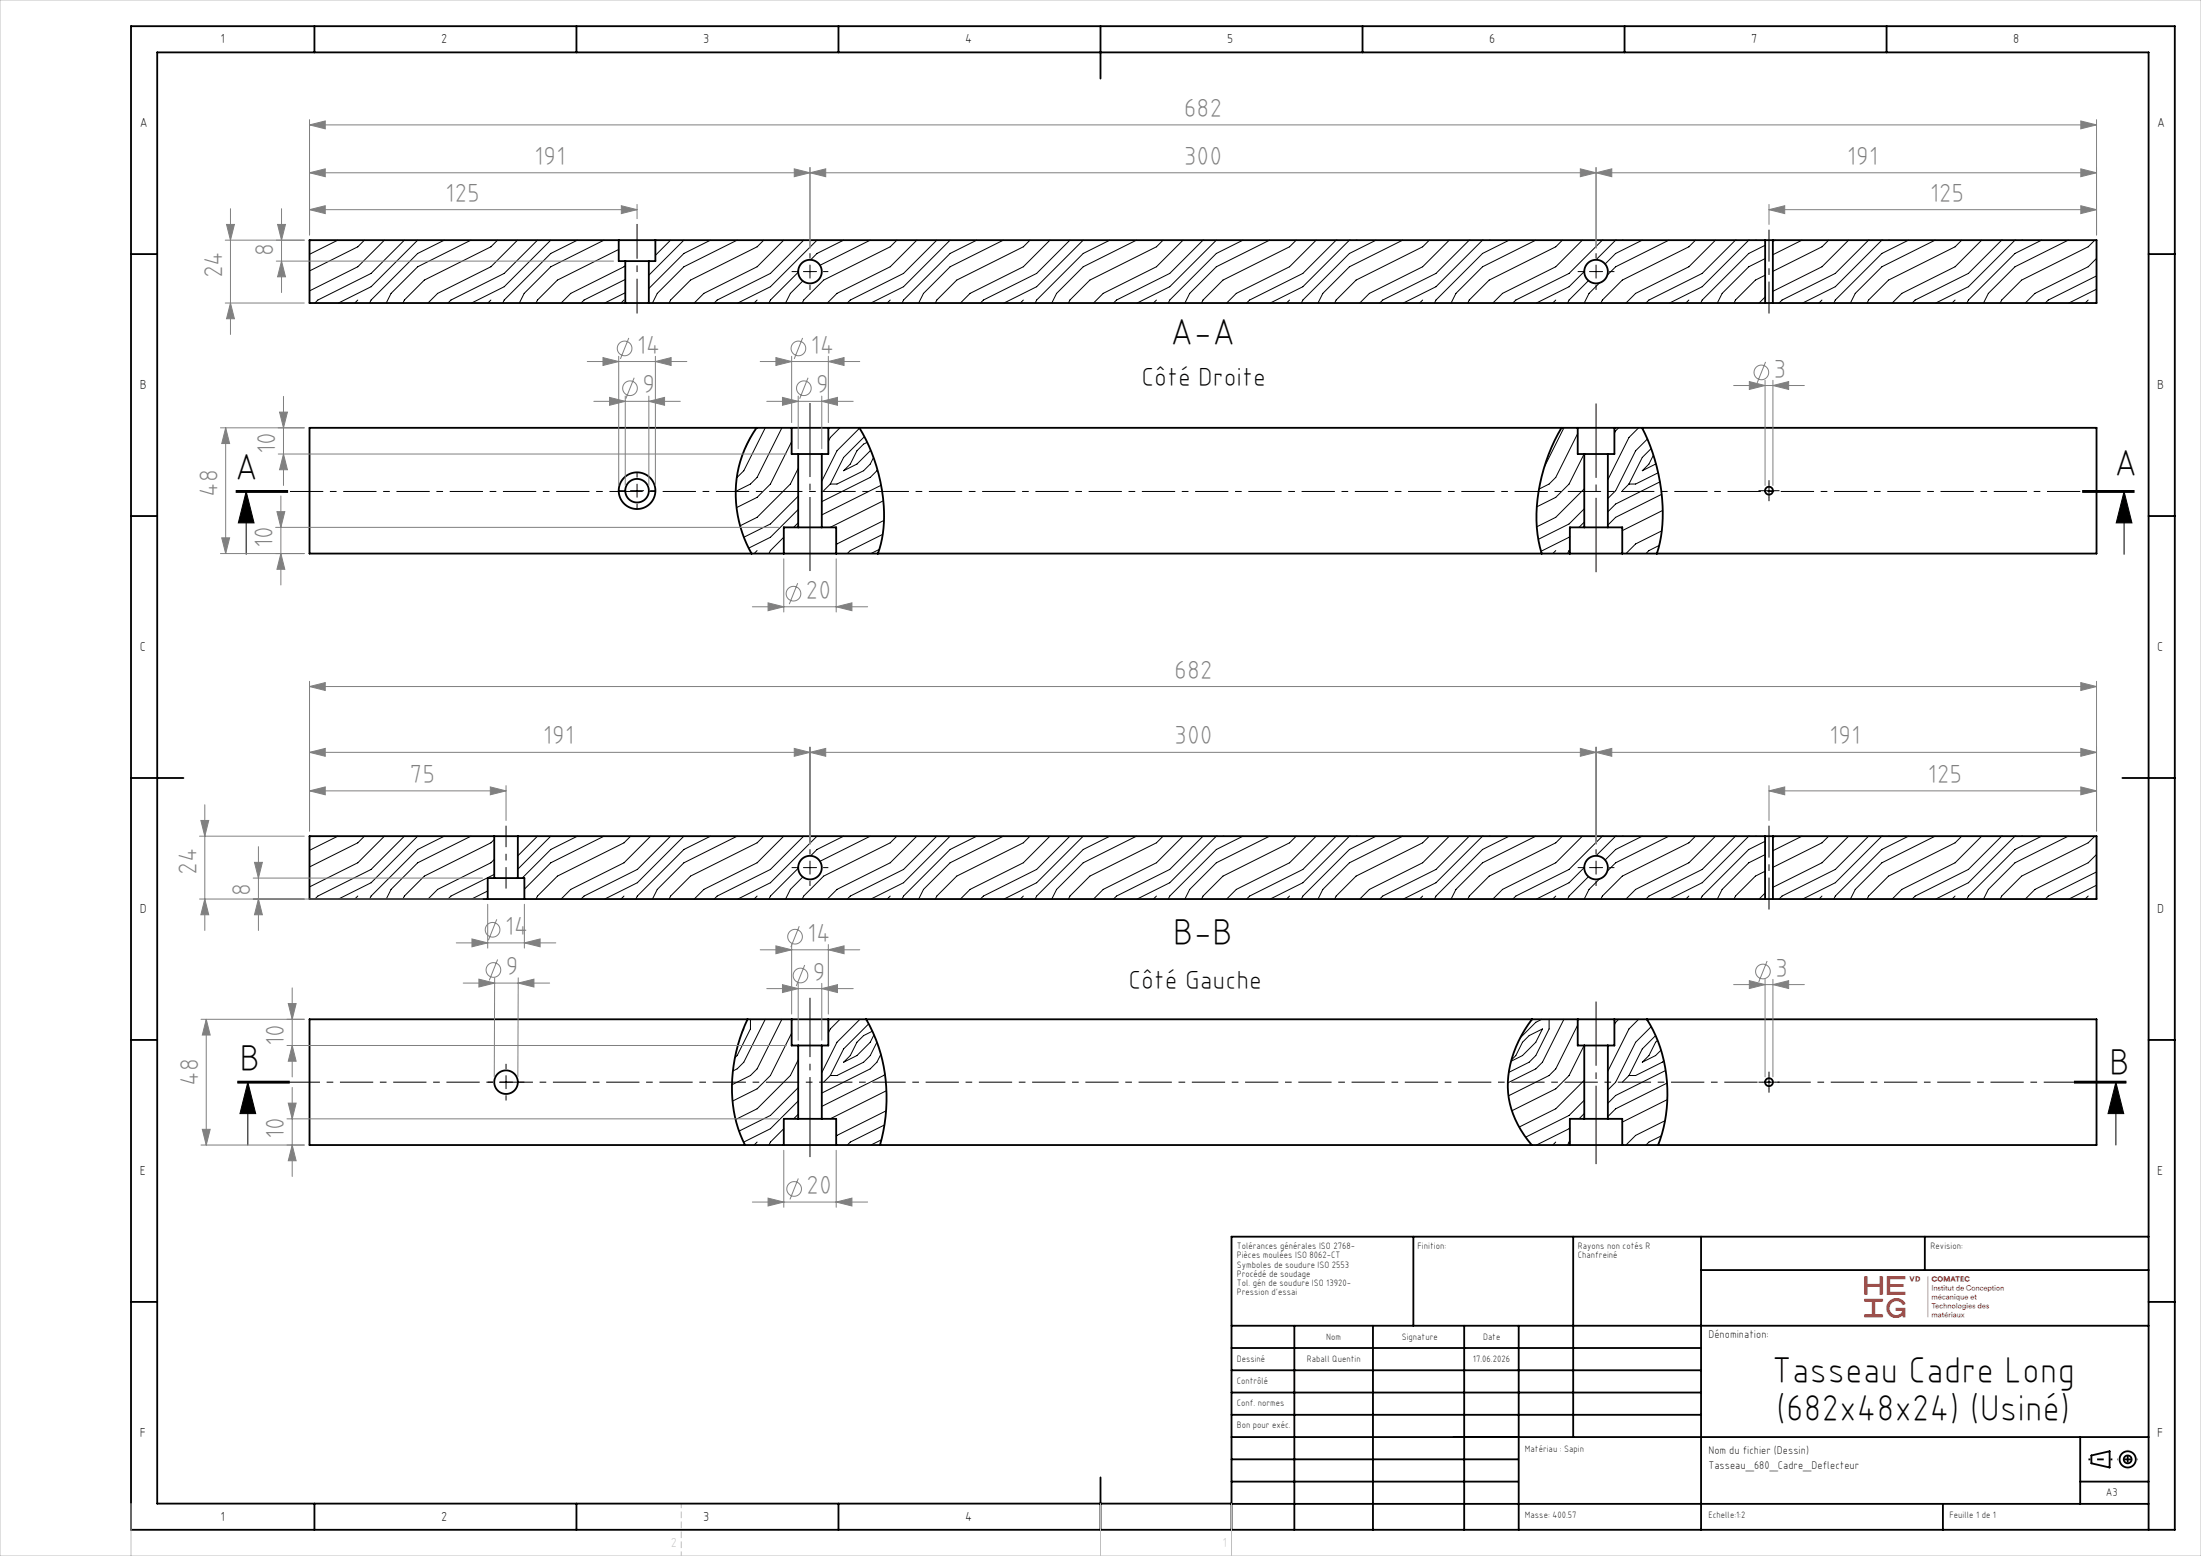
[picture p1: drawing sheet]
<svg xmlns="http://www.w3.org/2000/svg" width="420mm" height="297mm" viewBox="0 0 420 297" stroke-linecap="round" stroke-linejoin="round" font-family="sans-serif">
<g fill="none" stroke="#000" stroke-width=".19">
<path d="M59.4 45.8l-.3 .2M64.5 45.8l-5.4 2.7M68.3 57.3l-.6 .5M69.5 45.8l-1.2 1.3-9.2 4.6M73.4 45.8l-5.1 5.1-9.2 4.6M77.2 45.8l-6.4 6.4-10.1 5.1-.6 .5M79.7 45.8l-8.9 8.9-6.2 3.1M84.8 45.8l-5.1 2.6-8.9 8.9-.3 .5M89.9 45.8l-10.2 5.1-5.1 5.1-.9 1.8M93.7 57.3l-.6 .5M94.9 45.8l-1.2 1.3-12.7 6.4-3.8 3.8-.3 .5M98.8 45.8l-5.1 5.1-10.2 5.1-1.8 1.8"/>
<path d="M102.6 45.8l-6.4 6.4-10.1 5.1-.6 .5M105.1 45.8l-8.9 8.9-6.2 3.1M110.2 45.8l-5.1 2.6-8.9 8.9-.3 .5M115.3 45.8l-10.2 5.1-5.1 5.1-.9 1.8M118.1 47.6l-11.7 5.9-3.8 3.8-.3 .5M119.1 57.3l-.6 .5M119.3 53.3l-7.8 4-.6 .5M119.3 50.7l-.2 .2-10.2 5.1-1.8 1.8M119.3 55.9l-3.9 1.9M124 49.8l-.2 .2M128 45.8l-2.9 2.9M130.5 45.8l-6.7 6.7"/>
<path d="M135.6 45.8l-5.1 2.6-6.7 6.7M140.7 45.8l-10.2 5.1-5.1 5.1-.9 1.8M144.5 57.3l-.6 .5M145.7 45.8l-1.2 1.3-12.7 6.4-3.8 3.8-.3 .5M149.6 45.8l-5.1 5.1-10.2 5.1-1.8 1.8M152.3 52l-5.3 5.3-.3 .5M153.2 53.6l-2.4 2.4-.9 1.8M153.3 51.8h2.5M153.4 45.8l-6.4 6.4-10.1 5.1-.6 .5M154.6 50.6v2.5M155.9 45.8l-8.9 8.9-6.2 3.1M161 45.8l-5.1 2.6-1.2 1.2"/>
<path d="M166.1 45.8l-9.6 4.8M169.9 57.3l-.6 .5M171.1 45.8l-1.2 1.3-12.7 6.4-3.8 3.8-.3 .5M175 45.8l-5.1 5.1-10.2 5.1-1.8 1.8M178.8 45.8l-6.4 6.4-10.1 5.1-.6 .5M181.3 45.8l-8.9 8.9-6.2 3.1M186.4 45.8l-5.1 2.6-8.9 8.9-.3 .5M191.5 45.8l-10.2 5.1-5.1 5.1-.9 1.8M195.3 57.3l-.6 .5M196.5 45.8l-1.2 1.3-12.7 6.4-3.8 3.8-.3 .5M200.4 45.8l-5.1 5.1-10.2 5.1-1.8 1.8M204.2 45.8l-6.4 6.4-10.1 5.1-.6 .5"/>
<path d="M206.7 45.8l-8.9 8.9-6.2 3.1M211.8 45.8l-5.1 2.6-8.9 8.9-.3 .5M216.9 45.8l-10.2 5.1-5.1 5.1-.9 1.8M220.7 57.3l-.6 .5M221.9 45.8l-1.2 1.3-12.7 6.4-3.8 3.8-.3 .5M225.8 45.8l-5.1 5.1-10.2 5.1-1.8 1.8M229.6 45.8h.1M229.6 45.8l-6.4 6.4-10.1 5.1-.6 .5M232.1 45.8l-8.9 8.9-6.2 3.1M237.2 45.8l-5.1 2.6-8.9 8.9-.3 .5M242.3 45.8l-10.2 5.1-5.1 5.1-.9 1.8M246.1 57.3l-.6 .5"/>
<path d="M247.3 45.8l-1.2 1.3-12.7 6.4-3.8 3.8-.3 .5M251.2 45.8l-5.1 5.1-10.2 5.1-1.8 1.8M255 45.8h.1M255 45.8l-6.4 6.4-10.1 5.1-.6 .5M257.5 45.8l-8.9 8.9-6.2 3.1M257.5 45.8h.1M258.8 45.8h.1M262.6 45.8l-5.1 2.6-8.9 8.9-.3 .5M267.7 45.8l-10.2 5.1-5.1 5.1-.9 1.8M271.5 57.3l-.6 .5M272.7 45.8l-1.2 1.3-12.7 6.4-3.8 3.8-.3 .5M276.6 45.8l-5.1 5.1-10.2 5.1-1.8 1.8"/>
<path d="M280.4 45.8h.1M280.4 45.8l-6.4 6.4-10.1 5.1-.6 .5M282.9 45.8l-8.9 8.9-6.2 3.1M282.9 45.8h.1M284.2 45.8h.1M288 45.8l-5.1 2.6-8.9 8.9-.3 .5M293.1 45.8l-10.2 5.1-5.1 5.1-.9 1.8M296.9 57.3l-.6 .5M298.1 45.8l-1.2 1.3-12.7 6.4-3.8 3.8-.3 .5M302 45.8l-5.1 5.1-10.2 5.1-1.8 1.8M302.3 51.8l-2.9 2.9-6.2 3.1M303.1 53.6l-3.7 3.7-.3 .5"/>
<path d="M303.3 51.8h2.5M304.6 50.6v2.5M305.2 54l-2 2-.9 1.8M305.8 45.8h.1M305.8 45.8l-6.4 6.4-10.1 5.1-.6 .5M308.3 45.8l-3.7 3.8M308.3 45.8h.1M309.6 45.8h.1M313.4 45.8l-5.1 2.6-2 2M318.5 45.8l-10.2 5.1-1.6 1.6M322.3 57.3l-.6 .5M323.5 45.8l-1.2 1.3-12.7 6.4-3.8 3.8-.3 .5"/>
<path d="M327.4 45.8l-5.1 5.1-10.2 5.1-1.8 1.8M331.2 45.8h.1M331.2 45.8l-6.4 6.4-10.1 5.1-.6 .5M333.7 45.8l-8.9 8.9-6.2 3.1M333.7 45.8h.1M335 45.8h.1M336.8 49.4l-3.1 1.5-5.1 5.1-.9 1.8M336.8 52.5l-1.8 1-3.8 3.8-.3 .5M336.8 56.7l-1.1 1.1M336.8 46.8l-3.1 1.6-8.9 8.9-.3 .5M338.8 45.8l-.5 .3M343.9 45.8l-5.6 2.8"/>
<path d="M347.7 57.3l-.6 .5M348.9 45.8l-1.2 1.3-9.4 4.7M352.8 45.8l-5.1 5.1-9.4 4.7M356.6 45.8h.1M356.6 45.8l-6.4 6.4-10.1 5.1-.6 .5M359.1 45.8l-8.9 8.9-6.2 3.1M359.1 45.8h.1M360.4 45.8h.1M364.2 45.8l-5.1 2.6-8.9 8.9-.3 .5M369.3 45.8l-10.2 5.1-5.1 5.1-.9 1.8M373.1 57.3l-.6 .5M374.3 45.8l-1.2 1.3-12.7 6.4-3.8 3.8-.3 .5"/>
<path d="M378.2 45.8l-5.1 5.1-10.2 5.1-1.8 1.8M382 45.8h.1M382 45.8l-6.4 6.4-10.1 5.1-.6 .5M384.5 45.8l-8.9 8.9-6.2 3.1M384.5 45.8h.1M385.8 45.8h.1M389.6 45.8l-5.1 2.6-8.9 8.9-.3 .5M394.7 45.8l-10.2 5.1-5.1 5.1-.9 1.8M398.5 57.3l-.6 .5M399.7 45.8l-1.2 1.3-12.7 6.4-3.8 3.8-.3 .5M400.1 49.3l-1.6 1.6-10.2 5.1-1.8 1.8M400.1 52.7l-9.2 4.6-.6 .5"/>
<path d="M400.1 55.2l-5.3 2.6M45 94h10zM45 93.8h10M45 93.6h10M47 93.8l1.5 6h-3zM47 93.8v12M120.3 93.7h2.5M121.6 92.4v2.5M143.2 83.6l-1 1.9M146 81.7l-4.1 8.2-1.3 1.3M149.2 81.7l-4.7 9.4-1.3 1.3-2.8 1.4M151.1 84.3l-4.1 8.1-2.5 2.5-4 2"/>
<path d="M152.3 97.3l-5.3 5.3-4.1 2M152.3 99.8l-.9 .9M152.3 94.7l-5.3 5.3-5.1 2.5M152.3 89.4l-1.5 3-6.3 6.3-3.3 1.7M156.9 86.7l-.1 .1M158.4 92.4l-1.2 1.3M160.3 81.7l-1.9 1.8-.3 .8M164 81.7l-4.3 4.3-2.9 5.8M164.9 83.3l-3.9 4-2.6 5.1M165.5 84.4l-.7 .4-1.3 1.2-1.2 2.6-1.3 1.3 2.5-1.3 2.6-2.7M166.7 87.3l-.6 1.3-1.3 1.3-5.1 2.5h-1.3M167.4 89.7l-1.3 1.4-9.3 4.6"/>
<path d="M168.1 92.6l-11.3 5.7M168.6 95.6l-10.2 5.1M168.7 99.3l-9.1 4.7M298.4 81.7l-3.7 7.5M301.1 82.7l-4.2 8.4-1.3 1.3-1.9 1M302.3 86.7l-2.9 5.7-2.5 2.5-3.6 1.8M302.3 99.7l-1 1M302.3 97.1l-2.9 2.9-5.9 2.9M302.3 93.3l-5.4 5.4-3.7 1.9M308.9 81.7l-.6 .5-.2 .5M310.8 92.4l-1.2 1.3M312.7 81.7l-1.9 1.8-4 8.1"/>
<path d="M314.4 83.8l-2.3 2.2-3.8 7.7-1.5 1.5M315.1 85.6l-1.7 1.7-2.6 5.1M315.5 86.9l-.8 1.7-1.3 1.3 2.6-1.4M316.4 90.2l-4.3 2.2h-1.3M316.8 92l-8.5 4.2-1.5 1.5M317.1 94.3l-8.8 4.4-1.5 1.5M317.3 97.4l-7.7 3.9M336.3 93.7h2.5M337.6 92.4v2.5M397.3 93.8h10M397.3 93.6h10M397.3 94h10"/>
<path d="M405.3 93.8l1.5 6h-3zM405.3 93.8v12M144.5 105.1l-.6 .6M149.6 102.5l-2.6 2.6-.3 .6M167.8 104.9l-1.6 .8M168.4 102l-6.1 3.1-.6 .6M296.9 105.1l-.6 .6M299.6 102.4l-5.5 2.8M299.6 104.9l-.5 .8M309.6 101.3h.1M316.6 104.1l-1.9 1-.6 .6M317.1 101.3l-5 2.5-1.8 1.9"/>
<path d="M59.4 159.6l-.3 .2M64.5 159.6l-5.4 2.7M69.5 159.6l-1.2 1.3-9.2 4.6M73.4 159.6l-5.1 5.1-9.2 4.6M77.2 159.6l-6.4 6.4-10.1 5-.6 .6M79.7 159.6l-8.9 8.9-6.2 3.1M84.8 159.6l-5.1 2.5-8.9 8.9-.3 .6M89.9 159.6l-10.2 5.1-5.1 5.1-.9 1.8M102.6 159.6l-3.8 3.8M105.1 159.6l-6.3 6.3M110.2 159.6l-5.1 2.5-5.5 5.5M115.3 159.6l-10.2 5.1-5 5"/>
<path d="M120.3 159.6l-1.2 1.3-12.7 6.3-3.8 3.8-.3 .6M124.2 159.6l-5.1 5.1-10.2 5.1-1.8 1.8M128 159.6l-6.4 6.4-10.1 5-.6 .6M130.5 159.6l-8.9 8.9-6.2 3.1M135.6 159.6l-5.1 2.5-8.9 8.9-.3 .6M140.7 159.6l-10.2 5.1-5.1 5.1-.9 1.8M145.7 159.6l-1.2 1.3-12.7 6.3-3.8 3.8-.3 .6M149.6 159.6l-5.1 5.1-10.2 5.1-1.8 1.8M153.4 159.6l-6.4 6.4-10.1 5-.6 .6M155.9 159.6l-8.9 8.9-6.2 3.1M161 159.6l-5.1 2.5-1.2 1.3M166.1 159.6l-9.6 4.8"/>
<path d="M171.1 159.6l-1.2 1.3-12.7 6.3-3.8 3.8-.3 .6M175 159.6l-5.1 5.1-10.2 5.1-1.8 1.8M178.8 159.6l-6.4 6.4-10.1 5-.6 .6M181.3 159.6l-8.9 8.9-6.2 3.1M186.4 159.6l-5.1 2.5-8.9 8.9-.3 .6M191.5 159.6l-10.2 5.1-5.1 5.1-.9 1.8M196.5 159.6l-1.2 1.3-12.7 6.3-3.8 3.8-.3 .6M200.4 159.6l-5.1 5.1-10.2 5.1-1.8 1.8M204.2 159.6l-6.4 6.4-10.1 5-.6 .6M206.7 159.6l-8.9 8.9-6.2 3.1M211.8 159.6l-5.1 2.5-8.9 8.9-.3 .6M216.9 159.6l-10.2 5.1-5.1 5.1-.9 1.8"/>
<path d="M221.9 159.6l-1.2 1.3-12.7 6.3-3.8 3.8-.3 .6M225.8 159.6l-5.1 5.1-10.2 5.1-1.8 1.8M229.6 159.6l-6.4 6.4-10.1 5-.6 .6M232.1 159.6l-8.9 8.9-6.2 3.1M232.1 159.6h.1M233.4 159.6h.1M237.2 159.6l-5.1 2.5-8.9 8.9-.3 .6M242.3 159.6l-10.2 5.1-5.1 5.1-.9 1.8M247.3 159.6l-1.2 1.3-12.7 6.3-3.8 3.8-.3 .6M251.2 159.6l-5.1 5.1-10.2 5.1-1.8 1.8M255 159.6h.1M255 159.6l-6.4 6.4-10.1 5-.6 .6"/>
<path d="M257.5 159.6l-8.9 8.9-6.2 3.1M257.5 159.6h.1M258.8 159.6h.1M262.6 159.6l-5.1 2.5-8.9 8.9-.3 .6M267.7 159.6l-10.2 5.1-5.1 5.1-.9 1.8M272.7 159.6l-1.2 1.3-12.7 6.3-3.8 3.8-.3 .6M276.6 159.6l-5.1 5.1-10.2 5.1-1.8 1.8M280.4 159.6h.1M280.4 159.6l-6.4 6.4-10.1 5-.6 .6M282.9 159.6l-8.9 8.9-6.2 3.1M282.9 159.6h.1M284.2 159.6h.1"/>
<path d="M288 159.6l-5.1 2.5-8.9 8.9-.3 .6M293.1 159.6l-10.2 5.1-5.1 5.1-.9 1.8M298.1 159.6l-1.2 1.3-12.7 6.3-3.8 3.8-.3 .6M302 159.6l-5.1 5.1-10.2 5.1-1.8 1.8M305.8 159.6h.1M305.8 159.6l-6.4 6.4-10.1 5-.6 .6M308.3 159.6l-3.7 3.8M308.3 159.6h.1M309.6 159.6h.1M313.4 159.6l-5.1 2.5-2 2.1M318.5 159.6l-10.2 5.1-1.6 1.6M323.5 159.6l-1.2 1.3-12.7 6.3-3.8 3.8-.3 .6"/>
<path d="M327.4 159.6l-5.1 5.1-10.2 5.1-1.8 1.8M331.2 159.6h.1M331.2 159.6l-6.4 6.4-10.1 5-.6 .6M333.7 159.6l-8.9 8.9-6.2 3.1M333.7 159.6h.1M335 159.6h.1M338.8 159.6l-.5 .2M343.9 159.6l-5.6 2.8M348.9 159.6l-1.2 1.3-9.4 4.7M352.8 159.6l-5.1 5.1-9.4 4.7M356.6 159.6h.1M356.6 159.6l-6.4 6.4-10.1 5-.6 .6"/>
<path d="M359.1 159.6l-8.9 8.9-6.2 3.1M359.1 159.6h.1M360.4 159.6h.1M364.2 159.6l-5.1 2.5-8.9 8.9-.3 .6M369.3 159.6l-10.2 5.1-5.1 5.1-.9 1.8M374.3 159.6l-1.2 1.3-12.7 6.3-3.8 3.8-.3 .6M378.2 159.6l-5.1 5.1-10.2 5.1-1.8 1.8M382 159.6h.1M382 159.6l-6.4 6.4-10.1 5-.6 .6M384.5 159.6l-8.9 8.9-6.2 3.1M384.5 159.6h.1M385.8 159.6h.1"/>
<path d="M389.6 159.6l-5.1 2.5-8.9 8.9-.3 .6M394.7 159.6l-10.2 5.1-5.1 5.1-.9 1.8M399.7 159.6l-1.2 1.3-12.7 6.3-3.8 3.8-.3 .6M68.3 171l-.6 .6M93.1 170.1l-3.1 1.5M94.3 160.2l-.6 .7-12.7 6.3-3.8 3.8-.3 .6M94.3 166.9l-8.2 4.1-.6 .6M94.3 164l-.6 .7-10.2 5.1-1.8 1.8M119.1 171l-.6 .6M144.5 171l-.6 .6M152.3 165.7l-5.3 5.3-.3 .6M153.2 167.4l-2.4 2.4-.9 1.8"/>
<path d="M153.3 165.6h2.5M154.6 164.4v2.5M169.9 171l-.6 .6M195.3 171l-.6 .6M220.7 171l-.6 .6M246.1 171l-.6 .6M271.5 171l-.6 .6M296.9 171l-.6 .6M302.3 165.6l-2.9 2.9-6.2 3.1M303.1 167.3l-3.7 3.7-.3 .6M303.3 165.6h2.5M304.6 164.4v2.5"/>
<path d="M305.2 167.8l-2 2-.9 1.8M322.3 171l-.6 .6M336.8 160.6l-3.1 1.5-8.9 8.9-.3 .6M336.8 163.1l-3.1 1.6-5.1 5.1-.9 1.8M336.8 166.3l-1.8 .9-3.8 3.8-.3 .6M336.8 170.5l-1.1 1.1M347.7 171l-.6 .6M373.1 171l-.6 .6M398.5 171l-.6 .6M400.1 166.4l-9.2 4.6-.6 .6M400.1 163.1l-1.6 1.6-10.2 5.1-1.8 1.8M400.1 169l-5.3 2.6"/>
<path d="M141.8 196.5l.1-.1-.3 .8M143.2 194.6v1.8l-2.5 5.1-.5 .4M146 194.6l-4.1 8.1-1.2 1.3-.8 .4M149.2 194.6l-4.7 9.4-1.3 1.3-3.5 1.8M151.1 197.2l-4.1 8.1-2.5 2.5-4.7 2.4M156.9 199.6l-.1 .1M160.3 194.6l-1.9 1.8-.3 .8M164.1 194.6l-4.4 4.3-2.9 5.8M165.8 195.4l-4.8 4.8-2.6 5.1M166.5 196.8l-1.7 .9-1.3 1.2-1.2 2.6-1.3 1.2 2.5-1.2 2.6-2.6 .7-1.4M167.3 198.9l-1.2 2.6-1.3 1.2-5.1 2.6h-1.3M294.2 194.6l-1.1 .5-3 3"/>
<path d="M295.6 194.6v1.8l-2.5 5.1-1.3 1.2-3.9 2M298.4 194.6l-4.1 8.1-1.2 1.3-5.4 2.7M301.1 195.6l-4.2 8.4-1.3 1.3-7.8 3.9M302.3 199.6l-2.9 5.7-2.5 2.5-8.4 4.2M308.9 194.6l-.6 .5-.2 .5M312.7 194.6l-1.9 1.8-4 8.1M315.1 196l-3 2.9-3.8 7.7-1.5 1.4M315.9 197.7l-2.5 2.5-2.6 5.1M316.3 198.6l-.4 .3-1.2 2.6-1.3 1.2 2.5-1.2 1.1-1.1M45.3 206.6h10M45.3 206.4h10M45.3 206.7h10"/>
<path d="M47.3 206.6l1.5 6h-3zM47.3 206.6v12M95.3 206.6h2.5M96.6 205.3v2.5M144.5 218l-.6 .6M149.6 215.4l-2.6 2.6-.3 .6M152.3 210.1l-5.3 5.4-5.1 2.5M152.3 212.7l-.9 .9M152.3 207.6l-5.3 5.3-6 3M152.3 202.3l-1.5 3-6.3 6.3-4.1 2.1M158.4 205.3l-1.2 1.3M168.1 201.2l-.8 1.5-1.2 1.3-9.3 4.6"/>
<path d="M168.2 217.6l-2 1M168.8 214.7l-6.5 3.3-.6 .6M168.9 205l-.3 .3-11.8 5.9M169.1 212l-9.5 4.9M169.1 208.2l-10.7 5.4M288.4 202.3l.9-.8 1.2-2.6 1.3-1.2 2.5-1.3-1.2 2.5-2.6 2.6-2.2 1.1M296.9 218l-.6 .6M299.6 215.3l-6.4 3.3M299.6 217.8l-.5 .8M302.3 212.5l-1 1.1M302.3 210l-2.9 2.9-8.3 4.2M302.3 206.2l-5.4 5.4-7 3.5"/>
<path d="M309.6 214.2h.1M310.8 205.3l-1.2 1.3M317 216.8l-2.3 1.2-.6 .6M317.5 202.4l-.3 .3-5.1 2.6h-1.3M317.7 213.9l-5.6 2.8-1.8 1.9M317.8 204.3l-9.5 4.8-1.5 1.5M318.1 206.7l-9.8 4.9-1.5 1.5M318.2 209.9l-8.6 4.3M336.3 206.6h2.5M337.6 205.3v2.5M395.8 206.6h10M395.8 206.4h10"/>
<path d="M395.8 206.7h10M403.8 206.6l1.5 6h-3zM403.8 206.6v12"/>
</g>
<g fill="none" stroke="#000" stroke-width=".35">
<path d="M25 5h390v287h-390zM60 5v5M110 5v5M160 5v5M210 5v10M260 5v5M310 5v5M360 5v5M25 48.5h5M118.1 45.8h7M118.1 45.8h-59v12h60.2M118.1 45.8v4h1.2"/>
<path d="M119.3 49.8h4.5M119.3 57.8h4.5M119.3 49.8v8M123.8 49.8v8M123.8 57.8h213M125.1 45.8v4h-1.3M125.1 45.8h211.7M336.8 45.8h1.5M336.8 57.8h1.5M336.8 45.8v12M338.3 45.8h61.8v12h-61.8M338.3 45.8v12"/>
<path d="M410 48.5h5M25 98.5h5M144.4 81.7a22.4 22.4 0 0 0-1 24M151.1 81.7h7M151.1 81.7h-92v24h90.5M151.1 81.7v5h1.2M152.3 86.7h4.5M152.3 86.7v14M156.8 86.7v14M158.1 81.7h143M158.1 81.7v5h-1.3M164 81.7a31.3 31.3 0 0 1 4.1 22.1l-.6 1.9"/>
<path d="M298 81.7a32.9 32.9 0 0 0-4.4 21.5l.6 2.5M301.1 81.7h7M301.1 81.7v5h1.2M302.3 86.7h4.5M302.3 86.7v14M306.8 86.7v14M308.1 81.7h92v24h-90.5M308.1 81.7v5h-1.3M313.3 81.7a34.3 34.3 0 0 1 3.2 22.9l-.3 1.1M410 98.5h5M149.6 105.7h10M152.3 100.7h4.5"/>
<path d="M152.3 100.7h-2.7v5M156.8 100.7h2.8v5M159.6 105.7h140M299.6 105.7h10M302.3 100.7h4.5M302.3 100.7h-2.7v5M306.8 100.7h2.8v5M25 148.5h10M94.3 159.6h4.5M94.3 159.6h-35.2v12h34M94.3 159.6v8M98.8 159.6h238"/>
<path d="M98.8 159.6v8M336.8 159.6h1.5M336.8 159.6v12M338.3 159.6h61.8v12h-61.8M338.3 159.6v12M405 148.5h10M93.1 171.6h7M94.3 167.6h4.5M94.3 167.6h-1.2v4M98.8 167.6h1.3v4M100.1 171.6h236.7M336.8 171.6h1.5"/>
<path d="M25 198.5h5M142.6 194.6a28.6 28.6 0 0 0-1.4 21.9l1 2.1M151.1 194.6h7M151.1 194.6h-92v24h90.5M151.1 194.6v5h1.2M152.3 199.6h4.5M152.3 199.6v14M156.8 199.6v14M158.1 194.6v5h-1.3M158.1 194.6h143M165.3 194.6a31.2 31.2 0 0 1 2.6 24M292.3 194.6a19.9 19.9 0 0 0-4.2 16 19.1 19.1 0 0 0 4.2 8"/>
<path d="M301.1 194.6h7M301.1 194.6v5h1.2M302.3 199.6h4.5M302.3 199.6v14M306.8 199.6v14M308.1 194.6h92v24h-90.5M308.1 194.6v5h-1.3M314.3 194.6a27.7 27.7 0 0 1 2.1 24M410 198.5h5M149.6 218.6h10M152.3 213.6h4.5M152.3 213.6h-2.7v5"/>
<path d="M156.8 213.6h2.8v5M159.6 218.6h140M299.6 218.6h10M302.3 213.6h4.5M302.3 213.6h-2.7v5M306.8 213.6h2.8v5M269.7 236.1v17M300.2 236.1v38.2M324.6 236.1v55.9M367.3 236.1v6.3M410 236.1h-175v55.9M25 248.5h5"/>
<path d="M235 253.1h175M235 257.3h89.6M247 253.1v38.9M262 253.1v38.9M279.4 253.1v38.9M289.8 253.1v38.9M324.6 242.4h85.4M410 248.5h5M235 270.1h89.6M235 265.8h89.6M235 261.6h89.6M235 278.6h54.6"/>
<path d="M235 274.3h175M397 274.3v12.8M399.1 277.8l3.5-.8v3.1l-3.5-.8zM60 287v5M110 287v5M160 287v5M210 282v10M235 287.1h175M235 287h-205v-277h380v282M235 282.8h54.6M370.8 287.1v4.9M397 282.8h13"/>
<circle cx="154.6" cy="51.8" r="2.25"/>
<circle cx="304.6" cy="51.8" r="2.25"/>
<circle cx="121.6" cy="93.7" r="3.5"/>
<circle cx="121.6" cy="93.7" r="2.25"/>
<circle cx="337.6" cy="93.7" r=".75"/>
<circle cx="154.6" cy="165.6" r="2.25"/>
<circle cx="304.6" cy="165.6" r="2.25"/>
<circle cx="96.6" cy="206.6" r="2.25"/>
<circle cx="337.6" cy="206.6" r=".75"/>
<circle cx="406" cy="278.6" r=".75"/>
<circle cx="406" cy="278.6" r="1.55"/>
</g>
<g fill="none" stroke="#808080" stroke-width=".19">
<path d="M44 39.8v24M53.7 39.8v16M59.1 23.8l3-.7v1.5zM59.1 33l3-.8v1.5zM59.1 33h341M59.1 22.8v22M59.1 23.8h341M118.6 39.3l3 .7-3 .8zM121.6 39v2.7M151.6 32.2l3 .8-3 .7zM154.6 33l3-.8v1.5zM154.6 32v15.3"/>
<path d="M301.6 32.2l3 .8-3 .7zM304.6 33l3-.8v1.5zM304.6 32v15.3M337.6 39v3.8M397.1 32.2l3 .8-3 .7zM397.1 39.3l3 .7-3 .8zM397.1 23.1l3 .7-3 .8zM400.1 22.8v22M43 45.8h15.1M43 57.8h15.1M43.2 42.8h1.5l-.7 3zM44 57.8l.7 3h-1.5z"/>
<path d="M52.7 49.8h64.4M53 42.8h1.5l-.8 3zM53.7 49.8l.8 3h-1.5zM59.1 40l3-.7v1.5zM59.1 40h62.5M337.6 40l3-.7v1.5zM337.6 40h62.5M53.3 78.7h1.5l-.7 3zM54.1 75.7v17M112.1 69h19M113.3 76.6h16.5M115.1 68.3l3 .7-3 .8z"/>
<path d="M116.3 75.9l3 .7-3 .8zM118.1 68v24.7M119.3 75.6v17.1M120 64.5l-1.6 4M121 72.1l-1.6 4M123.8 76.6l3-.7v1.5zM123.8 75.6v17.1M125.1 69l3-.7v1.5zM125.1 68v24.7M145.1 69h19M146.3 76.6h16.5M148.1 68.3l3 .7-3 .8z"/>
<path d="M149.3 75.9l3 .7-3 .8zM151.1 68v12.7M152.3 75.6v10.1M153.2 64.5l-1.6 4M154.2 72.1l-1.6 4M156.8 76.6l3-.7v1.5zM156.8 75.6v10.1M158.1 69l3-.7v1.5zM158.1 68v12.7M330.8 73.6h13.5M333.8 72.8l3 .8-3 .7zM336.8 72.6v20.1"/>
<path d="M336.9 69.1l-1.6 4M338.3 73.6l3-.8v1.5zM338.3 72.6v20.1M42.1 81.7h16M43.1 81.7l.7 3h-1.5zM43.1 81.7v24M52.8 97.7h1.5l-.7 3zM53.1 86.7h97M53.6 94.7v17M54.1 86.7l.7 3h-1.5zM42.1 105.7h16M42.3 102.7h1.5l-.7 3z"/>
<path d="M52.6 100.7h96M53.6 105.7l.7 3h-1.5zM143.6 115.8h22M146.6 115.1l3 .7-3 .8zM149.6 106.7v10.1M152.2 111.3l-1.6 4M159.6 115.8l3-.7v1.5zM159.6 106.7v10.1M59.1 131l3-.7v1.5zM59.1 130v28.6M59.1 131h341M397.1 130.3l3 .7-3 .8z"/>
<path d="M400.1 130v28.6M38.1 159.6h20M38.3 156.6h1.5l-.7 3zM39.1 153.6v24M59.1 151l3-.8v1.5zM59.1 143.6l3-.7v1.5zM59.1 151h37.5M59.1 143.6h341M93.6 150.2l3 .8-3 .7zM96.6 150v6.6M151.6 142.9l3 .7-3 .8zM154.6 143.6l3-.7v1.5z"/>
<path d="M154.6 142.6v18.5M301.6 142.9l3 .7-3 .8zM304.6 143.6l3-.7v1.5zM304.6 142.6v18.5M337.6 151l3-.8v1.5zM337.6 150v6.6M337.6 151h62.5M397.1 142.9l3 .7-3 .8zM397.1 150.2l3 .8-3 .7zM38.1 171.6h54M39.1 171.6l.7 3h-1.5zM48.3 167.6h43.8"/>
<path d="M48.6 164.6h1.5l-.8 3zM49.3 171.6l.8 3h-1.5zM49.3 161.6v16M87.1 180h19M90.1 179.2l3 .8-3 .7zM93.1 172.6v8.4M94.8 175.5l-1.6 4M100.1 180l3-.8v1.5zM100.1 172.6v8.4M152.5 176.8l-1.6 4M38.4 194.6h19.7M39.4 194.6l.7 3h-1.5z"/>
<path d="M39.4 194.6v24M54.8 199.6h95.3M55 191.6h1.5l-.7 3zM55.8 199.6l.7 3h-1.5zM55.8 188.6v17M88.4 187.6h16.5M91.4 186.9l3 .7-3 .8zM94.4 186.6l-.1 19M95 183.1l-1.6 4M98.9 187.6l3-.7v1.5zM98.9 186.6l-.1 19M145.1 181.3h19"/>
<path d="M146.3 188.7h16.5M148.1 180.5l3 .8-3 .7zM149.3 188l3 .7-3 .8zM151.1 180.3v13.3M152.3 187.7v10.9M153.6 184.2l-1.6 4M156.8 188.7l3-.7v1.5zM156.8 187.7v10.9M158.1 181.3l3-.8v1.5zM158.1 180.3v13.3M330.8 187.9h13.5M333.8 187.2l3 .7-3 .8z"/>
<path d="M336.8 186.9v18.7M337.2 183.4l-1.6 4M338.3 187.9l3-.7v1.5zM338.3 186.9v18.7M38.4 218.6h19.7M38.6 215.6h1.5l-.7 3zM54.8 213.6h93.8M55 210.6h1.5l-.7 3zM55.8 218.6l.7 3h-1.5zM55.8 207.6v17M149.6 219.6v10.8M159.6 219.6v10.8"/>
<path d="M143.6 229.4h22M146.6 228.7l3 .7-3 .8zM152.3 224.9l-1.6 4M159.6 229.4l3-.7v1.5z"/>
<circle cx="119.2" cy="66.5" r="1.4"/>
<circle cx="120.2" cy="74.1" r="1.4"/>
<circle cx="152.4" cy="66.5" r="1.4"/>
<circle cx="153.4" cy="74.1" r="1.4"/>
<circle cx="336.1" cy="71.1" r="1.4"/>
<circle cx="151.4" cy="113.3" r="1.4"/>
<circle cx="94" cy="177.5" r="1.4"/>
<circle cx="151.7" cy="178.8" r="1.4"/>
<circle cx="94.2" cy="185.1" r="1.4"/>
<circle cx="152.8" cy="186.2" r="1.4"/>
<circle cx="336.4" cy="185.4" r="1.4"/>
<circle cx="151.5" cy="226.9" r="1.4"/>
</g>
<path d="M96.6 157.6v12" fill="none" stroke="#000" stroke-width=".19" stroke-dasharray="30.5 1.3 1.3 1.3" stroke-dashoffset="26.4" stroke-linecap="butt"/>
<path d="M337.6 43.8v16M337.6 157.6v16" fill="none" stroke="#000" stroke-width=".19" stroke-dasharray="30.5 1.3 1.3 1.3" stroke-dashoffset="24.4" stroke-linecap="butt"/>
<g fill="none" stroke="#000" stroke-width=".19" stroke-dasharray="30.5 1.3 1.3 1.3" stroke-linecap="butt">
<path d="M152.1 51.8h-1M154.6 49.3v-1M154.6 54.3v1M157.1 51.8h1M302.1 51.8h-1M304.6 49.3v-1M304.6 54.3v1M307.1 51.8h1M119.1 93.7h-1M121.6 91.2v-1M121.6 96.2v1M124.1 93.7h1"/>
<path d="M336.3 93.7h-.7M337.6 92.4v-.7M337.6 94.9v.8M338.8 93.7h.8M152.1 165.6h-1M154.6 163.1v-1M154.6 168.1v1M157.1 165.6h1M302.1 165.6h-1M304.6 163.1v-1M304.6 168.1v1M307.1 165.6h1"/>
<path d="M94.1 206.6h-1M96.6 204.1v-1M96.6 209.1v1M99.1 206.6h1M336.3 206.6h-.7M337.6 205.3v-.7M337.6 207.8v.8M338.8 206.6h.8"/>
</g>
<path d="M121.6 59.8v-17.1" fill="none" stroke="#000" stroke-width=".19" stroke-dasharray="30.5 1.3 1.3 1.3" stroke-dashoffset="23.8" stroke-linecap="butt"/>
<path d="M154.6 109v-32.1M304.6 109.2v-32.2" fill="none" stroke="#000" stroke-width=".19" stroke-dasharray="30.5 1.3 1.3 1.3" stroke-dashoffset="16.3" stroke-linecap="butt"/>
<path d="M154.6 220.9v-30.4" fill="none" stroke="#000" stroke-width=".19" stroke-dasharray="30.5 1.3 1.3 1.3" stroke-dashoffset="15.2" stroke-linecap="butt"/>
<path d="M304.6 222.2v-31" fill="none" stroke="#000" stroke-width=".19" stroke-dasharray="30.5 1.3 1.3 1.3" stroke-dashoffset="15.5" stroke-linecap="butt"/>
<path d="M407.3 93.8h-362.3" fill="none" stroke="#000" stroke-width=".19" stroke-dasharray="6.3 1.3 1.3 1.3" stroke-dashoffset="-.2" stroke-linecap="butt"/>
<path d="M405.8 206.6h-360.5" fill="none" stroke="#000" stroke-width=".19" stroke-dasharray="6.3 1.3 1.3 1.3" stroke-dashoffset=".7" stroke-linecap="butt"/>
<path d="M398.5 278.6h4.6" fill="none" stroke="#000" stroke-width=".35" stroke-dasharray="30.5 1.3 1.3 1.3" stroke-dashoffset="30.1" stroke-linecap="butt"/>
<path d="M406 276.6v3.8" fill="none" stroke="#000" stroke-width=".35" stroke-dasharray="30.5 1.3 1.3 1.3" stroke-dashoffset="30.5" stroke-linecap="butt"/>
<path d="M408 278.6h-4" fill="none" stroke="#000" stroke-width=".35" stroke-dasharray="30.5 1.3 1.3 1.3" stroke-dashoffset="30.4" stroke-linecap="butt"/>
<path d="M130 287v10" fill="none" stroke="#c0c0c0" stroke-width=".19" stroke-dasharray="1.3 .6" stroke-dashoffset=".4" stroke-linecap="butt"/>
<path d="M0 0h420v297h-420zM25 287v10M210 287v10M235 287v10" fill="none" stroke="#c0c0c0" stroke-width=".19"/>
<g fill="#000">
<path d="M405.3 93.8l1.5 6h-3zM47 93.8l1.5 6h-3z"/>
<path d="M403.8 206.6l1.5 6h-3zM47.3 206.6l1.5 6h-3z"/>
</g>
<g fill="#808080">
<path d="M397.1 32.2l3 .8-3 .7zM304.6 33l3-.8v1.5z"/>
<path d="M158.1 69l3-.7v1.5zM148.1 68.3l3 .7-3 .8zM100.1 180l3-.8v1.5zM90.1 179.2l3 .8-3 .7z"/>
<path d="M115.1 68.3l3 .7-3 .8zM125.1 69l3-.7v1.5zM116.3 75.9l3 .7-3 .8zM123.8 76.6l3-.7v1.5zM333.8 72.8l3 .8-3 .7zM338.3 73.6l3-.8v1.5zM146.6 115.1l3 .7-3 .8zM159.6 115.8l3-.7v1.5zM59.1 40l3-.7v1.5zM118.6 39.3l3 .7-3 .8zM154.6 33l3-.8v1.5zM301.6 32.2l3 .8-3 .7zM337.6 40l3-.7v1.5zM397.1 39.3l3 .7-3 .8zM146.6 228.7l3 .7-3 .8zM159.6 229.4l3-.7v1.5zM149.3 188l3 .7-3 .8zM156.8 188.7l3-.7v1.5zM148.1 180.5l3 .8-3 .7zM158.1 181.3l3-.8v1.5zM333.8 187.2l3 .7-3 .8zM338.3 187.9l3-.7v1.5zM91.4 186.9l3 .7-3 .8zM98.9 187.6l3-.7v1.5zM59.1 151l3-.8v1.5zM93.6 150.2l3 .8-3 .7zM59.1 143.6l3-.7v1.5zM151.6 142.9l3 .7-3 .8zM154.6 143.6l3-.7v1.5zM301.6 142.9l3 .7-3 .8zM304.6 143.6l3-.7v1.5zM397.1 142.9l3 .7-3 .8zM337.6 151l3-.8v1.5zM397.1 150.2l3 .8-3 .7z"/>
<path d="M59.1 131l3-.7v1.5zM397.1 130.3l3 .7-3 .8z"/>
<path d="M59.1 23.8l3-.7v1.5zM397.1 23.1l3 .7-3 .8z"/>
<path d="M59.1 33l3-.8v1.5zM151.6 32.2l3 .8-3 .7z"/>
<path d="M42.3 102.7h1.5l-.7 3zM43.1 81.7l.7 3h-1.5z"/>
<path d="M38.6 215.6h1.5l-.7 3zM39.4 194.6l.7 3h-1.5z"/>
<path d="M53.3 78.7h1.5l-.7 3zM54.1 86.7l.7 3h-1.5zM52.8 97.7h1.5l-.7 3zM53.6 105.7l.7 3h-1.5zM53 42.8h1.5l-.8 3zM53.7 49.8l.8 3h-1.5zM55 191.6h1.5l-.7 3zM55.8 199.6l.7 3h-1.5zM55 210.6h1.5l-.7 3zM55.8 218.6l.7 3h-1.5zM38.3 156.6h1.5l-.7 3zM39.1 171.6l.7 3h-1.5zM48.6 164.6h1.5l-.8 3zM49.3 171.6l.8 3h-1.5z"/>
<path d="M43.2 42.8h1.5l-.7 3zM44 57.8l.7 3h-1.5z"/>
<path d="M149.3 75.9l3 .7-3 .8zM156.8 76.6l3-.7v1.5z"/>
</g>
<g font-size="7.1">
<text x="223.3" y="65.8">A-A</text>
<text x="44.8" y="91.6">A</text>
<text x="403.4" y="90.8">A</text>
<text x="223.8" y="180.3">B-B</text>
<text x="45.7" y="204.4">B</text>
<text x="402.5" y="205.1">B</text>
<text x="338.1" y="264">Tasseau Cadre Long</text>
<text x="339" y="271.1">(682x48x24) (Usiné)</text>
</g>
<g font-size="5" fill="#808080">
<text x="225.9" y="22.3">682</text>
<text x="101.9" y="31.5">191</text>
<text x="225.9" y="31.5">300</text>
<text x="352.4" y="31.5">191</text>
<text x="85" y="38.5">125</text>
<text x="368.2" y="38.5">125</text>
<text x="42.5" y="53.1" transform="rotate(-90 42.5 53.1)">24</text>
<text x="52.2" y="48.9" transform="rotate(-90 52.2 48.9)">8</text>
<text x="121.5" y="67.5">14</text>
<text x="154.7" y="67.5">14</text>
<text x="122.5" y="75.1">9</text>
<text x="155.7" y="75.1">9</text>
<text x="338.4" y="72.1">3</text>
<text x="52.6" y="86.6" transform="rotate(-90 52.6 86.6)">10</text>
<text x="41.6" y="94.9" transform="rotate(-90 41.6 94.9)">48</text>
<text x="52.1" y="104.6" transform="rotate(-90 52.1 104.6)">10</text>
<text x="153.7" y="114.3">20</text>
<text x="224.1" y="129.5">682</text>
<text x="103.6" y="142.1">191</text>
<text x="224.1" y="142.1">300</text>
<text x="349" y="142.1">191</text>
<text x="78.2" y="149.5">75</text>
<text x="367.8" y="149.5">125</text>
<text x="37.6" y="167" transform="rotate(-90 37.6 167)">24</text>
<text x="47.8" y="171.1" transform="rotate(-90 47.8 171.1)">8</text>
<text x="96.3" y="178.5">14</text>
<text x="154" y="179.8">14</text>
<text x="96.5" y="186.1">9</text>
<text x="155.1" y="187.2">9</text>
<text x="338.7" y="186.4">3</text>
<text x="54.3" y="199.6" transform="rotate(-90 54.3 199.6)">10</text>
<text x="37.9" y="207.3" transform="rotate(-90 37.9 207.3)">48</text>
<text x="54.3" y="217.4" transform="rotate(-90 54.3 217.4)">10</text>
<text x="153.8" y="227.9">20</text>
</g>
<g font-size="5">
<text x="217.8" y="73.6">Côté Droite</text>
<text x="215.3" y="188.7">Côté Gauche</text>
</g>
<g font-size="2.5">
<text x="42.1" y="8.2">1</text>
<text x="84.2" y="8.2">2</text>
<text x="134.2" y="8.2">3</text>
<text x="184.2" y="8.2">4</text>
<text x="234.2" y="8.2">5</text>
<text x="284.2" y="8.2">6</text>
<text x="334.2" y="8.2">7</text>
<text x="384.2" y="8.2">8</text>
<text x="26.7" y="24.2">A</text>
<text x="411.7" y="24.2">A</text>
<text x="26.7" y="74.2">B</text>
<text x="411.7" y="74.2">B</text>
<text x="26.7" y="124.2">C</text>
<text x="411.7" y="124.2">C</text>
<text x="26.7" y="174.2">D</text>
<text x="411.7" y="174.2">D</text>
<text x="26.7" y="224.2">E</text>
<text x="411.7" y="224.2">E</text>
<text x="26.7" y="274.2">F</text>
<text x="411.7" y="274.2">F</text>
<text x="42.1" y="290.2">1</text>
<text x="84.2" y="290.2">2</text>
<text x="134.2" y="290.2">3</text>
<text x="184.2" y="290.2">4</text>
</g>
<text font-size="2.5" fill="#e1251b" x="355.8" y="251.5">⟫</text>
<text font-size="2.5" fill="#c0c0c0" x="128" y="295.3">2</text>
<g font-size="2.1">
<text x="326" y="255.5">Dénomination:</text>
<text x="326" y="277.5">Nom du fichier (Dessin)</text>
<text x="326" y="280.5">Tasseau_680_Cadre_Deflecteur</text>
<text x="401.9" y="285.5">A3</text>
</g>
<g font-size="1.8">
<text x="236" y="238.4">Tolérances générales ISO 2768-</text>
<text x="270.5" y="238.4">Finition:</text>
<text x="301.1" y="238.4">Rayons non cotés R</text>
<text x="368.4" y="238.4">Revision:</text>
<text x="236" y="240.2">Pièces moulées ISO 8062-CT</text>
<text x="236" y="242">Symboles de soudure ISO 2553</text>
<text x="236" y="243.7">Procédé de soudage</text>
<text x="236" y="245.5">Tol. gén de soudure ISO 13920-</text>
<text x="301.1" y="240.2">Chanfreiné</text>
<text x="236" y="247.3">Pression d'essai</text>
<text x="253.1" y="255.7">Nom</text>
<text x="267.5" y="255.7">Signature</text>
<text x="283" y="255.7">Date</text>
<text x="236" y="260">Dessiné</text>
<text x="249.4" y="260">Raball Quentin</text>
<text x="281.1" y="260">17.06.2026</text>
<text x="236" y="264.1">Contrôlé</text>
<text x="236" y="268.3">Conf. normes</text>
<text x="236" y="272.5">Bon pour exéc.</text>
<text x="291" y="277.2">Matériau : Sapin</text>
<text x="291" y="289.8">Masse: 400.57</text>
<text x="326" y="289.8">Echelle:1:2</text>
<text x="372" y="289.8">Feuille 1 de 1</text>
</g>
</svg>
